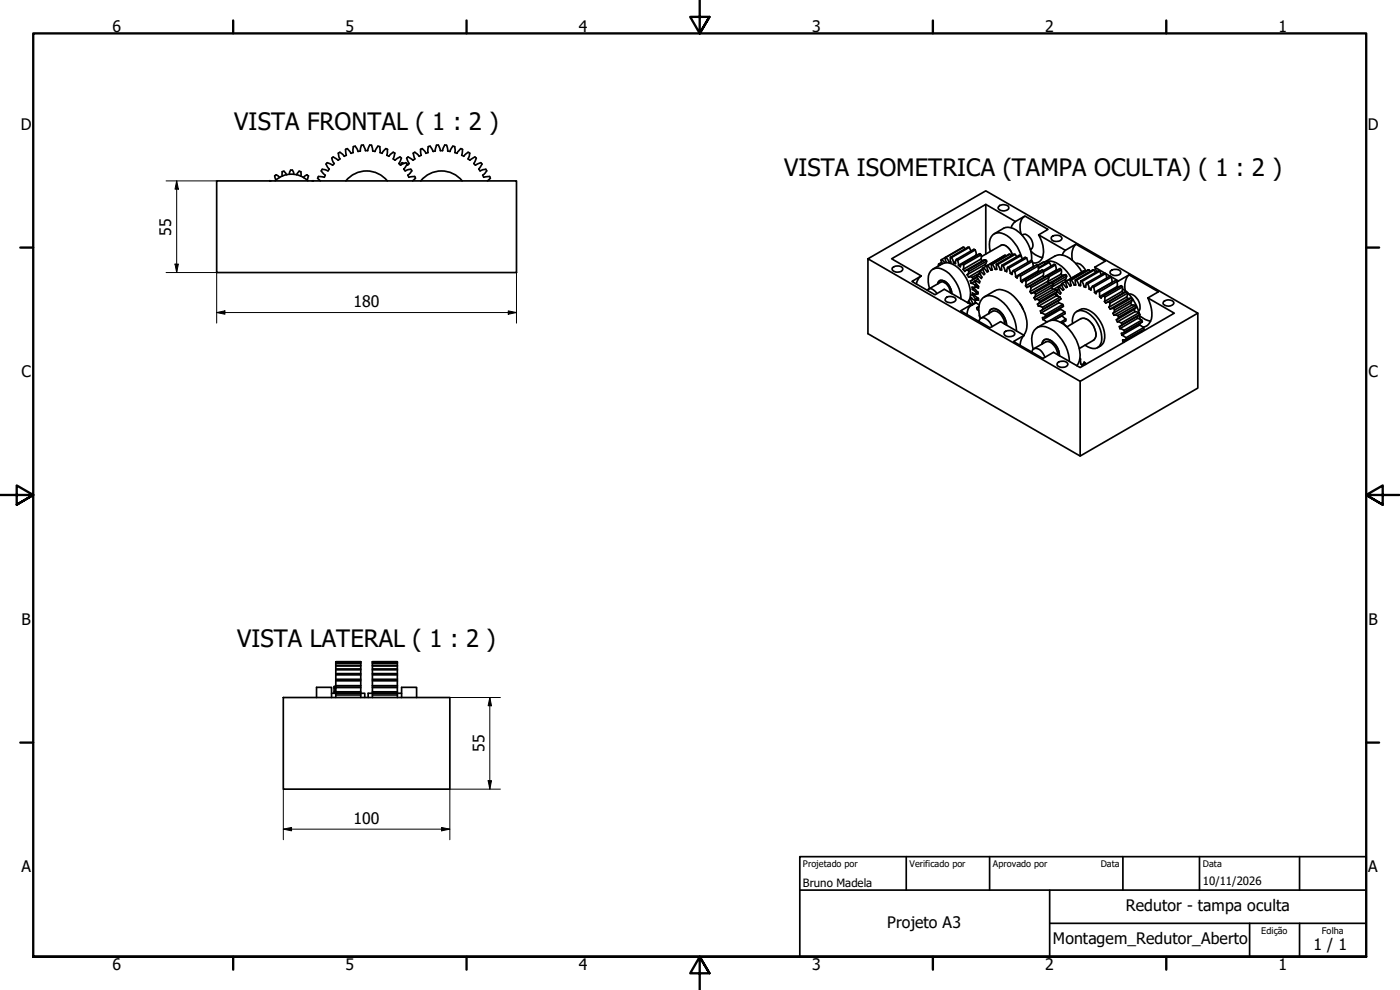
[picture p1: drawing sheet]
<svg xmlns="http://www.w3.org/2000/svg" width="420mm" height="297mm" viewBox="0 0 420 297" stroke-linecap="round" stroke-linejoin="round" font-family="sans-serif">
<g fill="none" stroke="#000" stroke-width=".51">
<path d="M65 54.3h90v27.5h-90zM81 54.2l.3 .1M81 54.2l-.1 .1M82.6 54.3a7 7 0 0 1 9.8 0M83.9 53.3l-1-.9-.5 .4 .5 1.2M84.7 51.5v1.3M85.2 51.4l-.5 .1M85.2 51.4l.8 1M87.2 51h.5M87.2 51l-.3 1.3M87.8 51l.3 1.3M89.8 51.4l.5 .1"/>
<path d="M89.8 51.4l-.8 1M90.3 51.5v1.3M92.1 52.5l.4 .3M92.1 52.4l-1 .9M92.6 52.8l-.5 1.2M94 54.2l-.3 .1M95.3 53.5l.8 .8M95.5 53l-.2 .5M96.4 51.3l1.2 1.3-.3 .6-1.7-.3M96.4 51.3l.3-.5 1.7 .5M97.9 49.3l.9 1.4-.4 .6M98.2 48.8l-.4 .4"/>
<path d="M98.2 48.8l1.6 .8M99.5 47.5l.5-.4 1.5 1M99.6 47.5l.7 1.6-.5 .5M102 47.7l-.5 .4M103.8 54.3a8 8 0 0 1 12.4 0M104.2 44.6l-.5 .2 .2 1.8-.6 .3-1.3-1.2-.5 .3 .5 1.7M106 44v1.8l-.2 .1-.5 .1-1-1.4M106.1 44l.5-.1 .8 1.6M109 43.5l.7 1.7h.7l.6-1.7 .5 .1M109.1 43.5l-.6 .1-.4 1.7-.6 .1M111.5 43.6l.4 1.7 .7 .1M115.8 44.6l-1.1 1.4-.7-.2v-1.8l-.6-.1-.9 1.6"/>
<path d="M115.8 44.6l.5 .2-.2 1.8 .6 .3M116.7 46.9l.6-.7 .7-.5 .2 .1 .3 .2-.5 1.7M118 47.7l.6 .4M120.3 49.3l.1 .1M120.5 47.5l-.8 1.6M120.5 47.5l-.5-.4-1.4 1M120.7 48.8l-.4 .4M120.7 48.8l.5 .2M121.2 50.7v.1M121.8 48.8l-1.6 .8-.5-.5M121.8 48.8l.4 .4M122 47.5l.8 1.6-.5 .5-.2-.2"/>
<path d="M122.2 49.3l-1 1.4 .4 .6M122.5 47.1l-.5 .4M122.5 47.1l1.5 1M123.3 50.8l-1.7 .5M123.3 50.8l.3 .5M123.6 51.3l-1.2 1.3 .3 .6 1.8-.2 .2 .5M124.5 45.7l-.5 .3 .5 1.7M124.5 47.7l-.5 .4M124.7 53.5l-.9 .8M126.2 44.8l.2 1.8-.6 .3-1.3-1.2M126.3 54.3a8 8 0 0 1 12.4 0M126.7 44.6l-.5 .2"/>
<path d="M126.7 44.6l1.1 1.4 .7-.2v-1.8l.6-.1 .9 1.6M131.5 43.5l-.5 .1-.4 1.7-.6 .1M131.6 43.5l.6 1.7h.6M134 43.6l-.6-.1-.6 1.7M134 43.6l.4 1.7 .6 .1M135.1 45.5l.8-1.6 .6 .1v1.8M138.2 44.6l-1 1.4-.7-.2M138.3 44.6l.5 .2-.2 1.8 .6 .3 1.3-1.2M140.5 47.7l.5 .4M140.5 45.7l.5 .3-.5 1.7M142.5 47.1l-1.5 1M142.5 47.1l.5 .4"/>
<path d="M142.9 47.5l-.7 1.6 .5 .5 1.6-.8M144.3 48.8l.4 .4M144.7 49.3l-1 1.4 .4 .6M146 51.3l-1.1 1.3 .3 .6 1.7-.3M146.1 51.3l-.3-.5-1.7 .5M147 53l.2 .5M147.1 53.5l-.8 .8M260.5 77.6l63.7 36.8 35.3-20.4-63.7-36.7-35.3 20.3v22.5l63.7 36.7M282.3 79.5l-.6-.3v.6M282.6 77.9l.9 1M282.6 77.9l-.2 .2 .4 1M282.6 78.7l-.9 .5"/>
<path d="M282.8 79.1a4.7 4.7 0 0 1 5.3 1.8 10.1 10.1 0 0 1 3 8.6l-.7 1.4M282.8 79.1l-2.8 1.7M283.9 77.2l1 1.5M283.9 77.2l-.3 .1 .5 1.5M285.2 77.2l.2 1.5h-.5M285.2 77.2l.4 .1M285.3 78.5l-.4 .2M285.6 77.3l.6 1.6M286.8 78.5l-.6 .4M287 77.8l-.3 .8 .1 .5-.6-.2M287 77.8l.4 .3M287.4 78.1l.3 1.5"/>
<path d="M288.8 79.2l-.5 .4-.1 .5-.5-.5M288.8 79.2l.4 .3M289.2 79.5l-.1 1.3M289.2 74.2l-5.3 3M289.6 74.7l-.4-.5h-.3l-6.3 3.7M290.9 74.2l.5 1.1M290.9 74.2h-.4l-5.3 3M290.9 74.2l-5.3 3.1M292.7 75l.2 1.6M292.7 75l-.4-.2-5.3 3M292.7 75l-5.3 3.1M292.9 76.6l.2 .1"/>
<path d="M292.9 76.6l-5.2 3M294.1 76.1l-5.3 3.1M294.3 77.8l.5 .5M294.3 77.8l-5.2 3M294.3 77.8l.5 .4M294.4 76.4l-.4-.3-5.3 3.1M294.4 76.4l.1 1-.2 .4M294.4 76.4l-5.2 3.1M295.6 79.4l.2 .5M295.6 79.4l-5.3 3M295.7 79.3l.3 .6M295.8 78l-.7 .1-5.3 3"/>
<path d="M295.8 78l.3 .3M295.8 78l-5.4 3M295.8 61.3v14.9M296.1 78.3l-.5 1.1M296.1 78.3l-5.3 3.2M296.4 79.7l1 1.4M296.4 79.7l-.3 .1 .5 1.6M297.2 75.4a4.7 4.7 0 0 1 1.3-5.3 5.5 5.5 0 0 1 6 2.9l1.3 2 .8 2.1M297.5 79.4l.3 1.5-.4 .2M297.8 79.3l.9 1.5M297.8 79.3l-.3 .1M298.4 70.2l2.8-1.7a4.2 4.2 0 0 1 4.6 1.1 10.5 10.5 0 0 1 3.8 8.7"/>
<path d="M299 79.3l.1 1.5h-.4M299 79.3l.4 .1M299.4 79.4l.8 1.5M300 61.6l1-.2a1.6 1.6 0 0 1 1.8 1 1.85 1.85 0 0 1-3.3-.1zM300.7 79.6l-.1 1.4-.4-.1M300.7 79.6l.4 .1M301.1 79.7l.6 1.6M301.7 76.6l-5.3 3.1M301.9 76.8l-.2-.2-.3 .1-6.3 3.6M303.1 76.2l-5.3 3.1M303.5 76.8l-.4-.6-.3 .1-5.3 3.1M303.8 76.5a4 4 0 0 0-3-3l-6.3 3.5"/>
<path d="M304.7 76.3l-5.3 3.1M304.7 66.5l-8.9-5.2-28.2 16.3 8.9 5.2-2.8 1.6 6.9 4 2.8-1.6 8.1 4.6M304.7 66.5l2.9-1.7 6.9 4-2.8 1.7M304.7 66.5l-.7 .7-.5 1.1M305.1 77l-.4-.7-.4-.1-5.3 3.1M306.4 76.7l.4 1M306.4 76.7l-.5-.1-5.2 3M306.4 76.7l-5.3 3M306.7 70.5a2.31 2.31 0 0 1 3.1 1.9 1.73 1.73 0 0 1-.6 2.5M307.5 64.9a4.1 4.1 0 0 0-1.3 4.3l.3 1M308.1 77.4l.4 1.3M308.1 77.4l-.4-.2-5.3 3"/>
<path d="M308.1 77.4l-5.3 3M309.3 75.3l1.4 1.1 2.2 .9M309.8 78.4l.3 1.7M309.8 78.4l-.4-.2-5.3 3M309.8 78.4l-5.3 3.1M311.5 79.8l.1 1.5M311.5 79.8l-.4-.4-6.3 3.6M311.5 79.8l-5.2 3.1M311.7 70.5a7.7 7.7 0 0 1 .8 7.5 2.53 2.53 0 0 1-2.6 .9M311.7 70.5l8 4.6M313.2 78.7l-1.7 1M313.3 78.7a4.6 4.6 0 0 1 5.3 1.2 10.8 10.8 0 0 1 2.9 3.6"/>
<path d="M313.4 78.7l3.2-1.9a5.3 5.3 0 0 1 6 2.1l2.1 2.7M313.7 79.2l-.5-.5-1.8 .9M314.9 78.7l.5 1.1M314.9 78.7h-.3l-2.9 1.6M314.9 78.7l-3.2 1.9M315.6 71.1a1.92 1.92 0 0 1 3.1 .5 2.03 2.03 0 0 1-3.2 .1zM316.7 79.5l.3 1.5M316.7 79.5l-.3-.2-3.3 1.9M316.7 79.5l-3.5 2M319.7 75.1l-.9 1.5M322.8 79a2.93 2.93 0 0 1 3.1 2.3M322.9 73.3a5.1 5.1 0 0 0-1.1 4.8"/>
<path d="M322.9 73.3l8.8 5-3.2 1.9M322.9 73.3l-3.2 1.8M267.8 80.3l.9-.4a1.63 1.63 0 0 1 2.3 .9 1.89 1.89 0 0 1-3.3-.2zM276.4 82.9a3.5 3.5 0 0 0-1.4 2.3M278.3 87.1a1.14 1.14 0 0 1 2 0l.9 1M278.7 86.7l3.6-2a2.39 2.39 0 0 1 2.7 2l.2 1.2M279 86.5l-.3-1a4.1 4.1 0 0 1 1.6-4.9 4.9 4.9 0 0 1 5.3 2.3l1.3 1.8a10 10 0 0 1 1.5 5M281.4 85.1a1.29 1.29 0 0 1 1-1 1.29 1.29 0 0 1 1.3 .4l1.4 1.6 .5 2M284.1 89.2l1-.3a1.6 1.6 0 0 1 1.8 1.1 2.05 2.05 0 0 1-3.2 .2l.1-.7zM289.1 80.8l.5 .7 .2-.4 .6-.1M290.3 82.4l.4 .8M290.4 81l.4 .5"/>
<path d="M290.7 83.2l.6-.2 .5 .2M290.7 90.3l1.1 1.2 .2-.3M290.8 81.5l-.5 .9M291.2 89.7l.8 1.5M291.2 89.7l.3-.4 1.2 .9M291.5 91.4l-3.2 1.9 8.8 5 3.2-1.8 7 4.1M291.5 91.4a3.9 3.9 0 0 0-1.3 3M291.5 85l1.2 .6M291.7 89.5l-.5 .2M291.7 88.5l1.1 1.3M291.8 83.2l.2 .5M291.8 86.9l1.3 1"/>
<path d="M292 83.7l-.8 .6 .3 .7M292.3 88.1l-.6 .4M292.4 88.2v.3l1.2 1 .1 .6-1 .1M292.4 86.5l1.1 1.2v.5l-.2-.1M292.4 86.5l-.6 .4M292.4 86.2v.3M292.6 90.2h.1M292.7 90.2v.5l1.2 .7M292.7 84.3l-.1 .3 1.1 1.4-.1 .5-.9-.4 .7-.4-.6 .3M292.7 85.6l.1 .4M292.7 84.3l-1.2 .7M292.8 86l-1.1 .2 .1 .7"/>
<path d="M292.8 89.8l-.1 .4M292.8 90.8l-.8 .4M292.9 90.9l-1.9 1.1M293.1 88.3h-.6l-.7-.4-.1 .6M293.1 87.9v.4M293.1 83l-1.1 .7M293.1 85.3l-.4 .3M293.2 82.7l-.1 .3 1 1.4-.2 .5-1.2-.6M293.2 83.2l-1.6 1M293.4 89.4l-.6 .4M293.4 87.6l-.3 .3M293.5 88l-.4 .3"/>
<path d="M293.6 83.7l-.9 .6M293.6 89.6l-.9 .6M293.8 96.4a1.3 1.3 0 0 1 .9-1.1 1.3 1.3 0 0 1 1.3 .4l1.1 1 .7 1.3M293.8 92.1l-.7 .3 .1 .5 .6 .3M293.8 92l-.6 .3M293.9 94.5l.2 .7M294 82l-2.2 1.2M294.1 81.3l-.2 .3 .8 1.6-.2 .4-1.3-.9M294.1 82.2l-.9 .5M294.2 95.6a6.2 6.2 0 0 1 .8-6.2 3.7 3.7 0 0 1 4.5 .2 12.5 12.5 0 0 1 5.6 9.7M294.4 95.5l3.5-2.1a3.2 3.2 0 0 1 3.4 2.6l.2 1.3M294.9 80.7l-4.2 2.5"/>
<path d="M295 80.8l-.9 .5M295.1 80.3l1.1 1.3 .4-.2M295.1 80.3l-.3 .2 .7 1.7-.2 .2-1.2-1.1M295.4 89.1l3.2-1.9a5.1 5.1 0 0 1 5.7 1.7 11.1 11.1 0 0 1 3.7 10.3l-.7 1.4M296.6 81.4l-.2 .1M296.8 94.1a1.51 1.51 0 0 1 .8-1.4 1.51 1.51 0 0 1 1.7 .2 5.8 5.8 0 0 1 2.8 4.6M297.8 80.9l-.4 .2M299.1 80.6l-.4 .2M300.5 80.7l-.3 .2M301.4 99.7a1.92 1.92 0 0 1 3.1 .5 1.89 1.89 0 0 1-3.2-.2zM302.1 81.1l-.4 .2M302.4 80.2l-.3 1.3-.4-.2"/>
<path d="M302.4 80.2l.4 .2M302.8 80.4l.4 1.6M303.8 81.6l-.6 .4M304.1 81.2l-.4 1.1-.5-.3M304.1 81.2l.4 .3M304.5 81.5l.3 1.5M306.1 91l.9 1.8M306.3 82.9v1.4M306.3 82.9l-.4-.4-.7 .9-.4-.4M307.5 84.1l-.7 .7-.5-.5M307.5 84.1l.4 .3M307.8 85.8l.4 .5 .9-.5"/>
<path d="M307.9 84.4l-.1 1.4M309.1 87.5l.4 .6 1-.3M309.1 85.8l.3 .5M309.4 86.3l-.3 1.2M310.3 89.3l.3 .6M310.5 87.8l.3 .5M310.6 89.9l1.2 .1M310.8 88.3l-.5 1M311.3 98.3l3.2-1.9a4.4 4.4 0 0 1 4.8 1 12.2 12.2 0 0 1 4.8 10l-.5 1.7-.4 .6M311.6 81.3l.3 .2M311.6 81.3l-5.3 3M311.7 91.9l1.2 .3"/>
<path d="M311.8 90l.2 .5M312 90.5l-.7 .7 .4 .7M312.4 93.9l1.3 .5M312.9 92.2l.2 .5M312.9 81l-5.4 3.1M313 95.9l1.2 .7M313.1 92.7l-.9 .6 .2 .6M313.1 82.7l.3 .5M313.1 82.7l-5.3 3.1M313.2 81.4l-.3-.4-.2 .1-5.4 3M313.2 81.4l-.1 1.3M313.2 81.4l-5.3 3"/>
<path d="M313.7 94.4l.1 .5-.9 .4 .1 .6M314.4 82.8l-5.9 3.3M314.4 82.8l.4 .4M314.4 84.4l.4 .5M314.4 82.8l-5.3 3M314.4 84.4l-5.3 3.1M314.8 83.2l-.4 1.2M314.8 83.2l-5.4 3.1M315.6 86.3l.4 .6M315.6 86.3l-5.3 3M315.8 84.8l-.9 .1-5.3 3.1M315.8 84.8l.4 .5"/>
<path d="M315.8 84.8l-5.3 3M316 86.9h1.1M316 86.9l-5.4 3M316.2 85.3l-.6 1M316.2 85.3l-5.4 3M316.7 88.2l.2 .6M316.9 88.8l1.2 .3M316.9 88l.7 .9M316.9 88.8l-5.2 3.1M317 81l.2 .1M317 81l-3.6 2.1M317.1 86.9l.3 .5"/>
<path d="M317.1 86.9l-5.3 3.1M317.2 88.4l-.3 .2M317.4 87.4l-.7 .7-5.2 3.1M317.4 87.4l-5.4 3.1M317.6 90.3l.2 .6M317.7 86.7l-.6 .3M317.8 90.9l1.2 .5M317.8 86l-.2 .3 .8 1.6-.2 .4-.9-.7M317.8 90.9l-5.4 3M317.8 86.9l-.6 .3M318.1 80.6l.4 .3M318.1 89.1l.3 .5"/>
<path d="M318.1 89.1l-5.2 3.1M318.2 92.4l.1 .4M318.2 80.6l-3.9 2.2M318.3 92.8l1.2 .8M318.3 92.8l-5.3 3.1M318.4 89.6l-5.9 3.5M318.4 89.6l-5.3 3.1M318.4 82.2l.4 .6-.4-.5M318.4 82.3l-3.9 2.2M318.5 80.9l-.1 1.4M318.5 80.9l-3.8 2.2M318.6 94.7v.1"/>
<path d="M318.6 85.4l-2.4 1.4M318.6 94.8l1.2 .9M318.6 94.8l-2.2 1.3M318.6 85.5l-.8 .5M318.8 85l1.2 1.3 .3-.2M318.8 85l-.2 .2 .7 1.7-.3 .2-1.2-1.1M319 91.4l.2 .5-.2 .1M319 96.8l.8 1M319 91.4l-5.3 3M319.2 91.9l-5.6 3.1M319.5 93.6l.2 .5-3.5 2M319.5 93.6l-4.4 2.6"/>
<path d="M319.6 83.9l.3 .5M319.6 83.9l-3.8 2.2M319.7 83.8l.3 .5M319.8 82.4l-.6 .1-3.9 2.3M319.8 95.7v.6l-1.2 .7M319.8 95.7l-1.5 1M319.8 82.4l.3 .5M319.8 82.4l-4 2.4M320 84.4l1.1 1.4M320 84.4l-.2 .1 .5 1.6M320.1 82.9l-.2 .7-.3 .3M320.1 82.9l-4 2.3"/>
<path d="M320.2 98.1l4.2-2.5a3.7 3.7 0 0 1 4.1 2.9 2.72 2.72 0 0 1-.3 3.6l-4.3 2.5M320.3 86.1l-.2 .1M321.2 84.1l.3 1.5-.4 .2M321.4 85.6l-.3 .2M321.5 84l.9 1.5M321.5 84l-.3 .1M321.9 97.1a3.1 3.1 0 0 1 2.4-4 7.8 7.8 0 0 1 6 5.9 4.5 4.5 0 0 1-1.1 5.4 3.5 3.5 0 0 1-3.6-.8M322.7 84l.1 1.5h-.4M322.7 84l.4 .1M322.8 85.3l-.4 .2M323.1 84.1l.7 1.5M323.2 93.5a3.2 3.2 0 0 1 4.3 0 8.7 8.7 0 0 1 3.7 9.4l-.9 .9-.9 .5"/>
<path d="M324.3 85.4l-.5 .2M324.4 84.3l-.1 1.4-.5-.1M324.4 84.3l.3 .1M324.7 84.4l.7 1.6M325.4 81.3l-5.4 3.1M325.6 81.5l-.2-.2-.3 .1-6.3 3.6M325.9 85.8l-.5 .2M326.1 84.9l-.3 1.3-.4-.2M326.1 84.9l.4 .2M326.5 85.1l.4 1.6M326.8 80.9l-5.3 3.1M327.2 81.5l-.4-.6-.3 .1-5.3 3.1"/>
<path d="M327.6 86.3l-.7 .4M327.9 85.9l-.5 1.1-.5-.3M327.9 85.9l.3 .3M328.2 86.2l.3 1.5M328.4 81l-5.3 3.1M328.5 80.2l.6 1.3M328.5 80.2l7.2 4.1M328.8 81.7l-.4-.7-.4-.1-5.3 3.1M329.6 87.2l-.7 .9-.4-.4M329.6 87.2l.3 .4M329.9 87.6l.1 1.4M330 89l.5 .5 .7-.7 .4 .3"/>
<path d="M330.1 81.3l.4 1.1M330.1 81.3h-.5l-5.2 3M330.1 81.3l-5.4 3.1M331.5 90.5l.4 .5 .9-.5M331.6 89.1l-.1 1.4M331.8 82.1l.4 1.3M331.8 82.1l-.4-.2-5.3 3M331.8 82.1l-5.3 3M332.8 92.2l.4 .6 1-.3M332.8 90.5l.3 .5M333.1 91l-.3 1.2M333.2 81.3l.9-.4a1.63 1.63 0 0 1 2.3 .9 1.89 1.89 0 0 1-3.3-.2z"/>
<path d="M333.5 83.1l.3 1.6M333.5 83.1l-.4-.2-5.2 3M333.5 83.1l-5.3 3.1M333.8 84.7v.1M333.8 84.7l-5.3 3M334 94l.3 .6M334.2 92.5l.3 .5M334.3 94.6l1.2 .1M334.5 93l-.5 1M335.2 84.4l.1 1.6M335.2 84.4l-.4-.3-5.2 3.1M335.2 84.4l-5.3 3.2"/>
<path d="M335.3 86l.3 .2M335.3 86l-5.3 3M335.3 85.9l.6 .2M335.3 96.6l1.2 .3M335.5 94.7l.2 .5M335.7 84.3l-.4 .3M335.7 95.2l-.7 .7 .3 .7M336.1 98.6l1.3 .5M336.4 85.8l.1-.1 .4 .4M336.5 96.9l.2 .5M336.5 85.7l-5.5 3.1M336.7 97.4l-.8 .6 .2 .6"/>
<path d="M336.7 87.4l.4 .5M336.7 87.4l-5.2 3.1M336.9 86.1l-.2 1.3M336.9 86.7l1.1 .8M336.9 86.1l-5.3 3M337.4 99.1l.1 .5M337.5 99.6l-1 .4 .2 .6M338.1 87.5l-5.9 3.3M338.1 87.5l.4 .4M338.1 89.1l.4 .5M338.1 87.5l-5.3 3M338.1 89.1l-5.3 3.1"/>
<path d="M338.5 87.9l-.4 1.2M338.5 87.9l1.4 1.7 1.2 2.1 .7 2.1M338.5 87.9l-5.4 3.1M338.7 88.3a3.6 3.6 0 0 1 3.4 3.7l-.1 1-.3 .4M338.8 82.5a5.2 5.2 0 0 0-1.1 4.7M338.8 82.5l8.9 5.1-3.2 1.8M338.8 82.5l-3.1 1.8M339.3 90.9l.4 .7M339.3 90.9l-5.3 3.1M339.5 89.5l-.9 .1-5.4 3.1M339.5 89.5l.4 .5M339.5 89.5l-5.3 3"/>
<path d="M339.7 91.6h1.1M339.7 91.6l-5.4 3M339.9 90l-.6 .9M339.9 90l-5.4 3M340.4 92.9l.2 .6M340.6 93.5l1.2 .3M340.6 93.5l-5.3 3.1M340.8 91.6l.3 .5M340.8 91.6l-5.3 3.1M341.1 92.1l-.7 .7-5.2 3.1M341.1 92.1l-5.4 3.1M341.2 95l.2 .5"/>
<path d="M341.4 95.5l1.2 .6M341.4 95.5l-5.3 3.1M341.8 93.8l.3 .5M341.8 93.8l-5.3 3.1M341.9 97.1l.1 .4M341.9 94.4l.2 1.4M342 97.5l1.2 .8M342 97.5l-5.3 3.1M342.1 94.8a6.8 6.8 0 0 0 3.2 1.6M342.1 94.3l-5.9 3.5M342.1 94.3l-5.4 3.1M342.1 97l-.1 .5"/>
<path d="M342.3 99.4l.3 .3M342.3 99.5l-5.3 3M342.6 96.1l.2 .5-5.4 3.1M342.6 96.1l-5.2 3M342.8 96.6l-5.3 3M343.2 98.3l.1 .5-5.3 3M343.2 98.3l-5.3 3M344.5 89.4l.4 1.1a6.3 6.3 0 0 1-.5 7.1l-1.3 .6M344.5 89.4l7.9 4.6-28.2 16.3-8-4.6-3.2 1.9-8.8-5.1 3.1-1.9M349.2 90.5a1.96 1.96 0 0 1 3.1 .5 2.05 2.05 0 0 1-3.2 .2zM359.5 94v22.4l-35.3 20.4v-22.4M307.3 100.6a4.2 4.2 0 0 0-1.2 3"/>
<path d="M309.7 105.6a1.31 1.31 0 0 1 .9-1.1 1.31 1.31 0 0 1 1.4 .4l.9 1 .7 1.3M310.1 104.8l-.3-1.1a4.9 4.9 0 0 1 1.7-5.5 6.2 6.2 0 0 1 6.4 2.8 11.8 11.8 0 0 1 3 7.4M310.3 104.6l3.5-2a3.1 3.1 0 0 1 3.4 2.6l.2 1.2M312.7 103.2a1.54 1.54 0 0 1 .9-1.3 1.54 1.54 0 0 1 1.6 .2l.6 .4a5.7 5.7 0 0 1 2.1 4.2M317.4 108.9a1.92 1.92 0 0 1 3.1 .5 2.1 2.1 0 0 1-3.3 .1zM324.1 107.5l.2 .2 .1 1.5 .3 .3M325.8 109l-1.1 .5M325.8 109.3v-.3l-.4-.4-.7 .9M336.7 100.6l1.2 .7M337.9 101.3l.1 .5M338 101.8l-1.1 .2 .1 .5 .3 .2M100.8 198.6v10.7"/>
<path d="M100.8 198.9h7.5M100.8 199h7.5M100.8 199.6h7.5M100.8 199.8h7.5M108.3 198.6h-7.5h7.5v10.7M111.8 198.6v10.7M111.8 198.9h7.5M111.8 199h7.5M111.8 199.6h7.5M111.8 199.8h7.5M119.3 198.6h-7.5h7.5v10.7M85 209.3h50v27.5h-50z"/>
<path d="M95 209.3v-3.1h4.5v3.1M99.5 208h10v1.3M100.3 206h.5h-.5v2M100.3 206.5h.5M100.3 207.4h.5M100.3 207.8h.5M100.8 200.7h7.5M100.8 201h7.5M100.8 202.1h7.5M100.8 202.5h7.5M100.8 203.8h7.5M100.8 204.3h7.5"/>
<path d="M100.8 205.7h7.5M100.8 205.8h7.5M100.8 207.6h7.5M100.8 208.5h7.5M108.3 206.3l-8 .1M111.8 206.3h7.5M111.8 200.7h7.5M111.8 201h7.5M111.8 202.1h7.5M111.8 202.5h7.5M111.8 203.8h7.5M111.8 204.3h7.5"/>
<path d="M111.8 205.7h7.5M111.8 205.8h7.5M111.8 207.6h7.5M111.8 208.5h7.5M120.5 209.3v-3.1h4.5v3.1M120.5 208h-10v1.3"/>
</g>
<path d="M300.4 73.6a2.44 2.44 0 0 1 2.9 1.6l.5 1.3M324.4 95.6a3.7 3.7 0 0 1 4.1 2.9 2.72 2.72 0 0 1-.3 3.6" fill="none" stroke="#000" stroke-width=".38"/>
<!-- layer: Borda (ISO) -->
<g fill="none" stroke="#000" stroke-width=".7">
<path d="M70 6.1v3.9M140 6.1v3.9M210 0v10l-2.9-4.9h5.8l-2.9 4.9 2.9-4.9M280 6.1v3.9M350 6.1v3.9M6.1 74.3h3.9M410 74.3h3.9M0 148.5h10l-5-2.8v5.7l5-2.9-5 2.9M420 148.5h-10l5-2.8v5.7l-5-2.9 5 2.9M6.1 222.8h3.9M410 222.8h3.9M10 287.1v-277.1h400v277.1h-400h400"/>
<path d="M70 287.1v3.8M140 287.1v3.8M212.9 292l-2.9-4.9 2.9 4.9h-5.8l2.9-4.9v9.9M280 287.1v3.8M350 287.1v3.8"/>
</g>
<path d="M240 257h170v30.1h-170zM272 257v10.1M297 257v10.1M337 257v10.1M360 257v10.1M390 257v10.1M240 267.1h170M315 277h95M315 267.1v20M375 277v10.1M390 277v10.1" fill="none" stroke="#000" stroke-width=".51"/>
<g fill="none" stroke="#000" stroke-width=".3">
<path d="M49.8 54.3h15.2M53 54.3l.5 2.5h-1zM53 54.3v27.5M52.5 79.2h1l-.5 2.6zM49.8 81.8h15.2v15.2M65 93.8l2.5-.5v1zM65 93.8h90M152.5 93.3l2.5 .5-2.5 .5zM155 81.8v15.2M135 209.3h15.2M147 209.3l.5 2.5h-1zM147 209.3v27.5"/>
<path d="M85 236.8v15.2M146.5 234.2h1l-.5 2.6zM150.2 236.8h-15.2v15.2M85 248.8l2.5-.5v1zM85 248.8h50M132.5 248.3l2.5 .5-2.5 .5z"/>
</g>
<path d="M53 54.3l.5 2.5h-1zM52.5 79.2h1l-.5 2.6zM65 93.8l2.5-.5v1zM152.5 93.3l2.5 .5-2.5 .5zM147 209.3l.5 2.5h-1zM146.5 234.2h1l-.5 2.6zM85 248.8l2.5-.5v1zM132.5 248.3l2.5 .5-2.5 .5z" fill="#000"/>
<g font-size="7.2">
<text x="70.3" y="39">VISTA FRONTAL ( 1 : 2 )</text>
<text x="235.3" y="52.7">VISTA ISOMETRICA (TAMPA OCULTA) ( 1 : 2 )</text>
<text x="71.2" y="194">VISTA LATERAL ( 1 : 2 )</text>
</g>
<g font-size="4.8">
<text x="33.7" y="9.6">6</text>
<text x="103.7" y="9.6">5</text>
<text x="173.7" y="9.6">4</text>
<text x="243.7" y="9.6">3</text>
<text x="313.7" y="9.6">2</text>
<text x="383.7" y="9.6">1</text>
<text x="6.2" y="38.9">D</text>
<text x="410.5" y="38.9">D</text>
<text x="51.4" y="70.7" transform="rotate(-90 51.4 70.7)">55</text>
<text x="106" y="92.1">180</text>
<text x="6.4" y="113.1">C</text>
<text x="410.7" y="113.1">C</text>
<text x="6.4" y="187.4">B</text>
<text x="410.7" y="187.4">B</text>
<text x="145.4" y="225.7" transform="rotate(-90 145.4 225.7)">55</text>
<text x="106" y="247.2">100</text>
<text x="6.4" y="261.7">A</text>
<text x="410.7" y="261.7">A</text>
<text x="337.9" y="273.4">Redutor - tampa oculta</text>
<text x="266.3" y="278.4">Projeto A3</text>
<text x="316" y="283.4">Montagem_Redutor_Aberto</text>
<text x="394.2" y="285">1 / 1</text>
<text x="33.7" y="290.9">6</text>
<text x="103.7" y="290.9">5</text>
<text x="173.7" y="290.9">4</text>
<text x="243.7" y="290.9">3</text>
<text x="313.7" y="290.9">2</text>
<text x="383.7" y="290.9">1</text>
</g>
<g font-size="3.4">
<text x="241" y="266">Bruno Madela</text>
<text x="361" y="265.5">10/11/2026</text>
</g>
<g font-size="2.7">
<text x="241" y="260.1">Projetado por</text>
<text x="273" y="260.1">Verificado por</text>
<text x="298" y="260.1">Aprovado por</text>
<text x="330.3" y="260">Data</text>
<text x="361" y="260">Data</text>
<text x="378.5" y="280.2">Edição</text>
<text x="396.7" y="280.1">Folha</text>
</g>
</svg>
